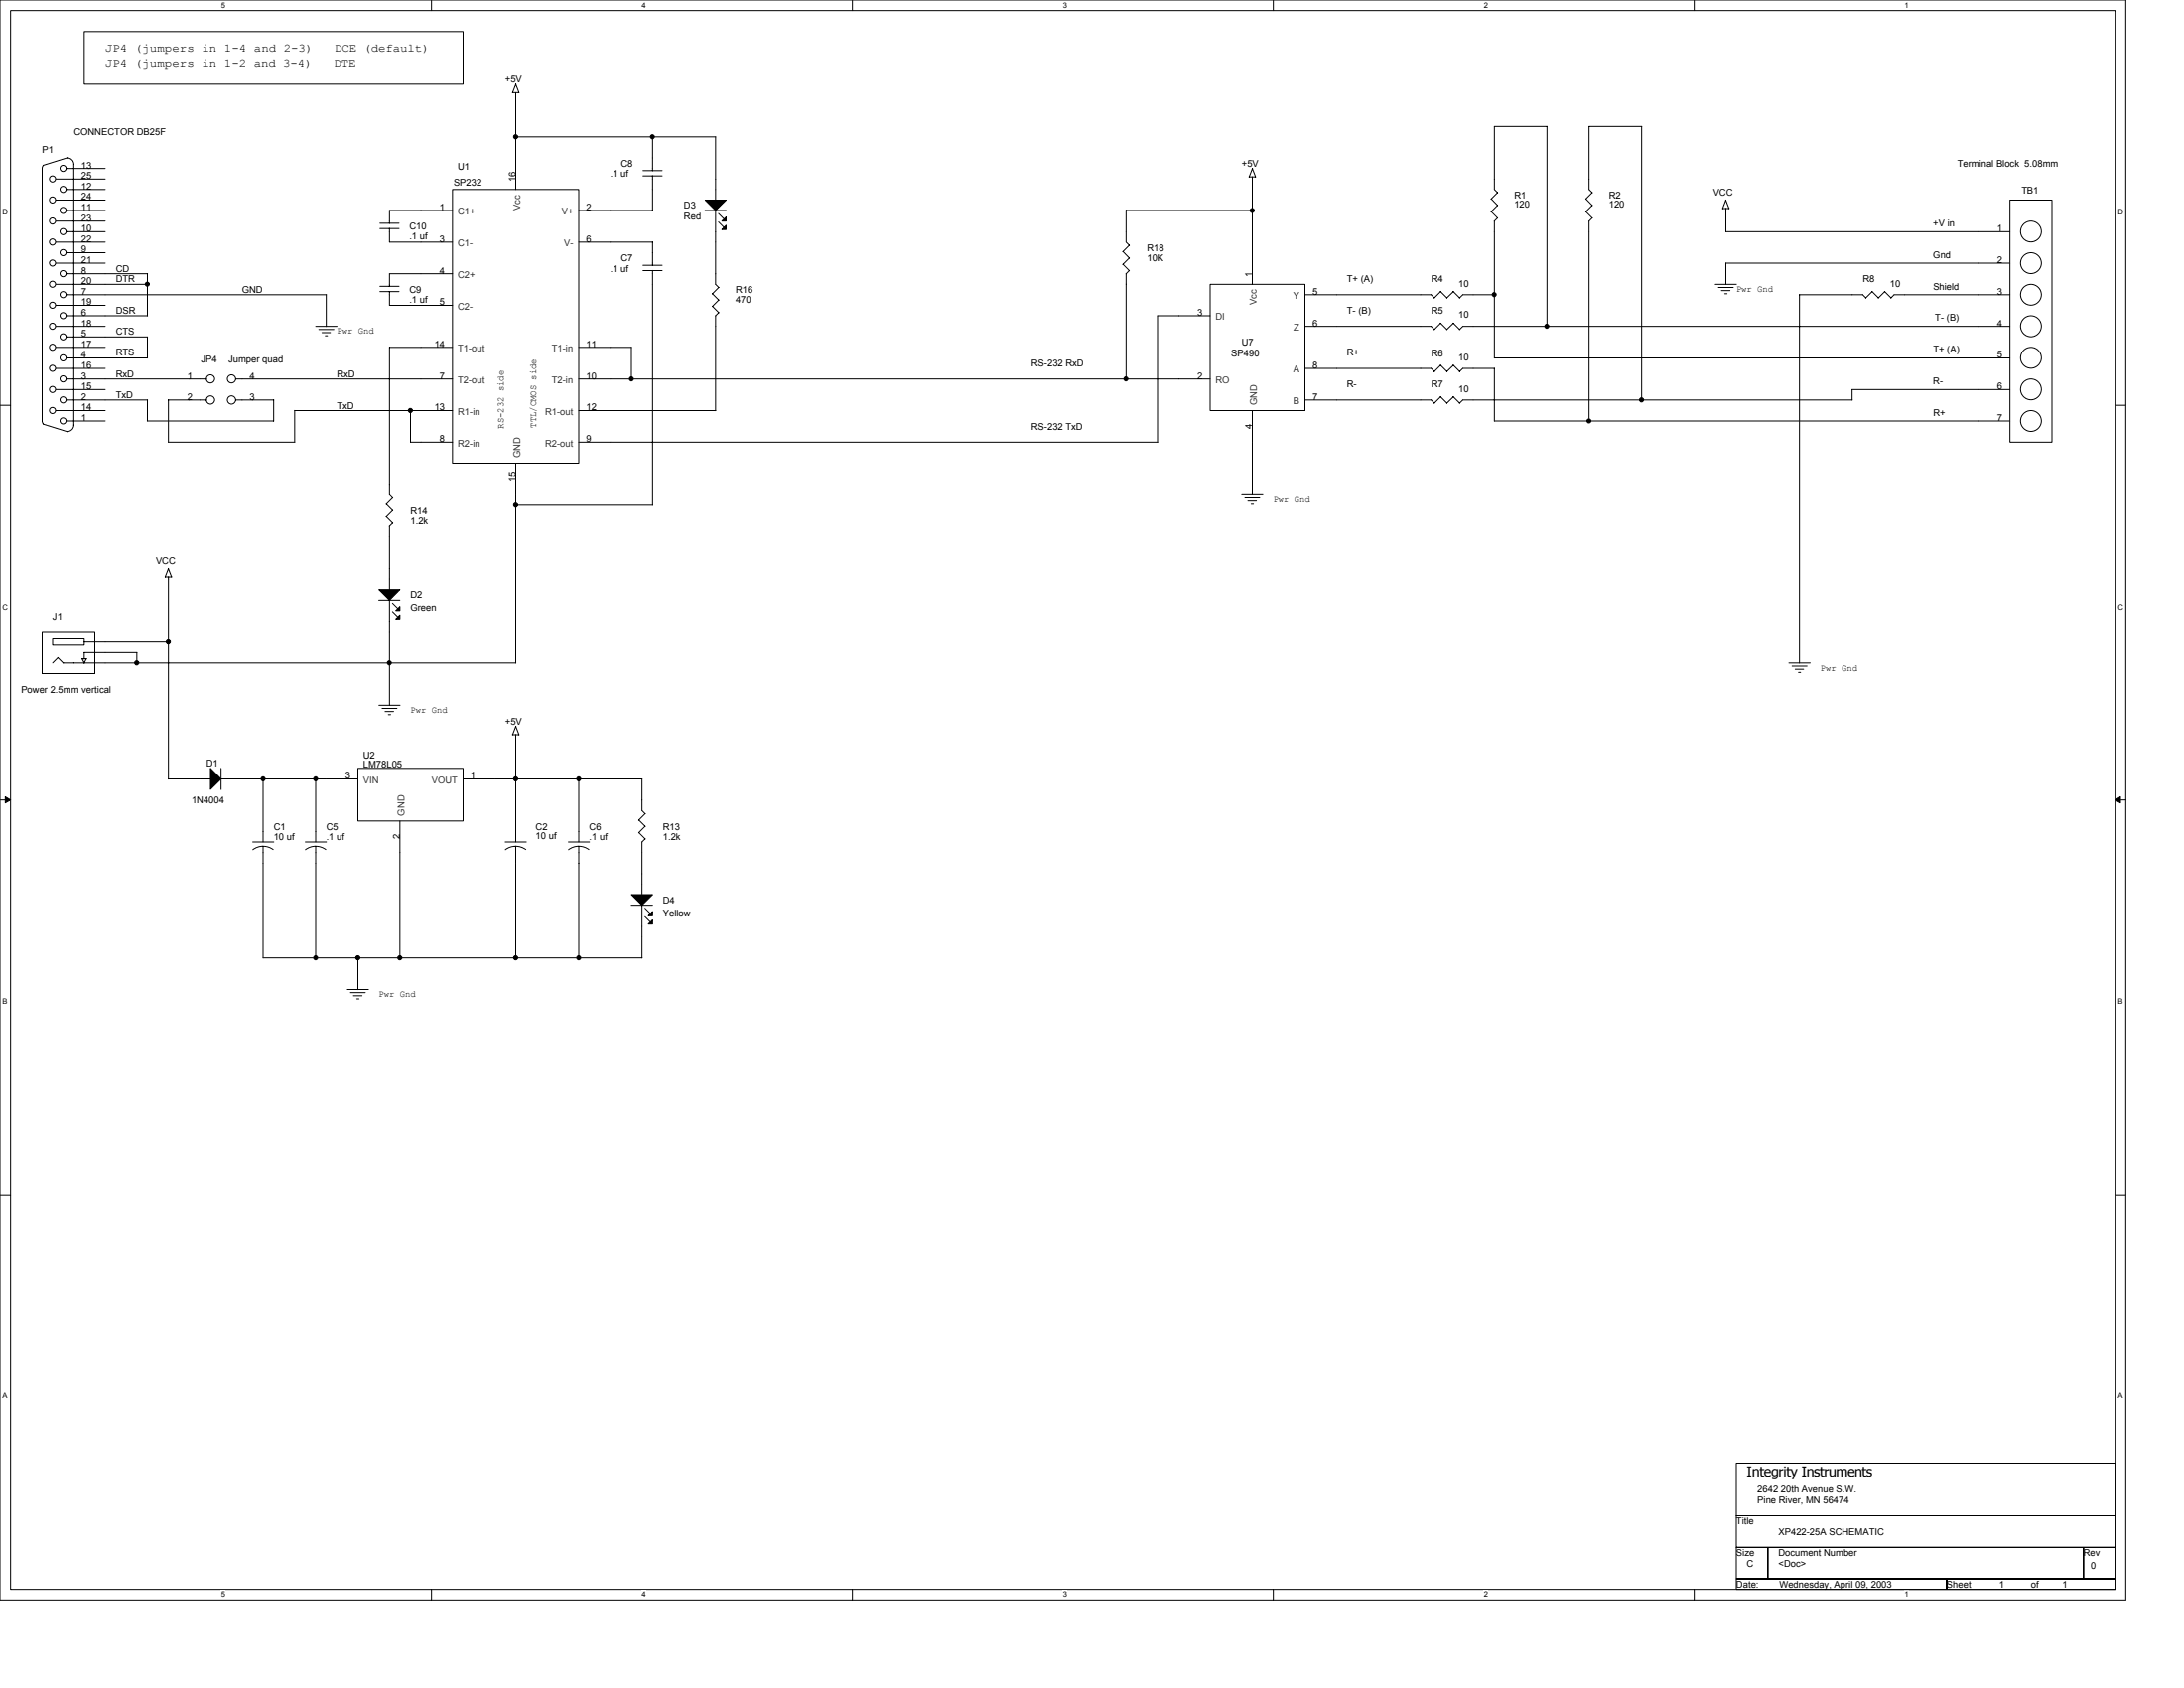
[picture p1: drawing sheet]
<svg xmlns="http://www.w3.org/2000/svg" width="279mm" height="216mm" viewBox="0 0 279 216" stroke-linecap="round" stroke-linejoin="round" font-family="sans-serif">
<path d="M0 0h271.9v204.6h-271.9zM1.4 1.4h269.2v201.9h-269.2z" fill="none" stroke="#000" stroke-width=".13"/>
<g fill="#fff">
<path d="M28.3 .1h.5v1.1h-.5z"/>
<path d="M28.3 203.4h.5v1.1h-.5z"/>
</g>
<path d="M55.2 0v1.4M55.2 203.3v1.3" fill="none" stroke="#000" stroke-width=".13"/>
<g fill="#fff">
<path d="M82.1 .1h.6v1.1h-.6z"/>
<path d="M82.1 203.4h.6v1.1h-.6z"/>
</g>
<path d="M109.1 0v1.4M109.1 203.3v1.3" fill="none" stroke="#000" stroke-width=".13"/>
<g fill="#fff">
<path d="M136 .1h.5v1.1h-.5z"/>
<path d="M136 203.4h.5v1.1h-.5z"/>
</g>
<path d="M162.9 0v1.4M162.9 203.3v1.3" fill="none" stroke="#000" stroke-width=".13"/>
<g fill="#fff">
<path d="M189.8 .1h.6v1.1h-.6z"/>
<path d="M189.8 203.4h.6v1.1h-.6z"/>
</g>
<path d="M216.7 0v1.4M216.7 203.3v1.3" fill="none" stroke="#000" stroke-width=".13"/>
<g fill="#fff">
<path d="M243.7 .1h.5v1.1h-.5z"/>
<path d="M243.7 203.4h.5v1.1h-.5z"/>
<path d="M.3 26.6h.7v1h-.7z"/>
<path d="M270.9 26.6h.7v1h-.7z"/>
<path d="M.3 77.1h.7v1h-.7z"/>
<path d="M270.9 77.1h.7v1h-.7z"/>
</g>
<path d="M0 51.8h1.4M270.6 51.8h1.3" fill="none" stroke="#000" stroke-width=".13"/>
<g fill="#fff">
<path d="M.3 127.6h.7v1h-.7z"/>
<path d="M270.9 127.6h.7v1h-.7z"/>
</g>
<path d="M0 102.3h1.4M270.6 102.3h1.3" fill="none" stroke="#000" stroke-width=".13"/>
<path d="M.7 101.9l.7 .4-.7 .4zM270.6 102.3l.7-.4v.8z" fill="#000" stroke="#000" stroke-width=".13"/>
<g fill="#fff">
<path d="M.3 178h.7v1.1h-.7z"/>
<path d="M270.9 178h.7v1.1h-.7z"/>
</g>
<g fill="none" stroke="#000" stroke-width=".13">
<path d="M10.8 4h48.4v6.8h-48.4zM66 11.9v12.3M66 10.8l.4 1.1M66 17.5h25.6M66 10.8l-.4 1.1h.8M83.5 17.5v4.3M91.5 17.5v8.1M197.9 16.2v25.6M197.9 16.2h-6.7v8l.4 .5M5.5 21.2l-.1 .3v32.3M7.1 36.4h11.8M7.1 33.7h6.4"/>
<path d="M7.1 22.9h6.4M7.1 25.6h6.4M7.1 28.3h6.4M7.1 31h6.4M7.1 39.1h6.4M8.5 37.7h33.3l-.1 4.1M8.5 26.9h5M8.5 29.6h5M8.5 21.5h5M8.5 24.2h5M8.5 32.3h5M8.5 35h10.4"/>
<path d="M8.6 20.2a.83 .83 0 0 1 .8 .8M8.6 20.2l-3.1 .9M9.4 21v33.4M18.9 35v5.4M48.6 29.2h2.5M48.6 28.6h2.5M48.6 37.3h2.5M48.6 36.6h2.5M49.8 29.2v1.8h8.1M49.8 37.3v1.8h8.1M57.9 24.2h16.1v35h-16.1zM57.9 26.9h-8.1v1.7"/>
<path d="M57.9 35h-8.1v1.6M74 26.9h9.5M74 31h9.5M82.3 34.6h2.4M82.3 33.9h2.4M82.3 22.5h2.4M82.3 21.8h2.4M83.5 22.5v4.4M83.5 31v3M83.5 34.6v30M90.2 26.9h2.7M91.1 37.6l.9 .8"/>
<path d="M91.1 39.2l.9 .8M91.5 26.9v9.5l.5 .4M91.9 27.3l.7 .7M91.9 28.4l.7 .7M91.9 36.8l-.8 .8M91.9 38.4l-.8 .8M91.9 40l-.4 .4M143.7 32.2l.8 .8M143.7 33.8l.8 .8M144.1 26.9h16.1M144.1 26.9v4.1l.4 .4M144.5 31.4l-.9 .8"/>
<path d="M144.5 33l-.9 .8M144.5 34.6l-.5 .4 .1 13.5M154.8 36.4h12.1v16.1h-12.1zM160.2 22.6v13.8M160.2 21.5l-.4 1.1h.8l-.4-1.1M166.9 37.7h16.2M183.1 37.7l.4 .4M184.3 37.3l.8 .8M184.3 37.3l-.8 .8M185.9 37.3l.8 .8M185.9 37.3l-.8 .8M190.8 25.4l.8 .9"/>
<path d="M190.8 27.1l.8 .8M191.2 37.7h-4.1l-.4 .4M191.6 24.6l-.8 .9M191.6 26.3l-.8 .8M191.6 27.9l-.4 .4v17.5M202.9 25.4l.8 .9M202.9 27.1l.8 .8M203.3 28.3v25.6M203.7 24.6l-.8 .9M203.7 26.3l-.8 .8M203.7 27.9l-.4 .4M203.7 24.7l-.4-.5v-8h6.7v35"/>
<path d="M219.4 36.4h2.7M219.8 36.8h1.9M220.2 37.2h1.1M220.6 37.6h.3M220.8 25.6l.4 1.1h-.8M220.8 25.6l-.4 1.1M220.8 26.7v3M220.8 29.6h36.3M238.7 38.1l-.4-.4h-8.1v47.1M239.5 37.3l.8 .8M239.5 37.3l-.8 .8M241.1 37.3l.8 .8"/>
<path d="M241.1 37.3l-.8 .8M257.1 25.6h5.4v31h-5.4zM257.1 33.7h-36.3v2.7M257.1 37.7h-14.8l-.4 .4M5.4 53.8l.1 .4M5.5 54.3l3.1 .9M7.1 41.7h6.4M7.1 47.1h6.4M7.1 49.8h6.4M7.1 44.4h6.4M7.1 52.5h6.4M8.5 40.4h10.4"/>
<path d="M8.5 48.5h17.9M8.5 51.2h10.4M8.5 45.8h10.4M8.5 53.8h5M8.5 43.1h10.4M9.4 54.4a.84 .84 0 0 1-.8 .8M18.8 53.8h16.2M18.9 43.1v2.7M18.9 51.1v2.7M21.5 51.2h4.9M21.5 51.2v5.4M21.5 56.6h16.2"/>
<path d="M30.2 48.5h27.7M30.2 51.2h4.8v2.7M37.7 52.5h20.2M37.7 52.5v4.1M40.4 41.7h2.7M40.8 42.1h1.9M41.2 42.5h1.1M41.6 42.9h.3M52.5 56.6h5.4M52.5 52.5v4.1M57.9 44.4h-8.1v18.9l.4 .4M66 59.2v25.6"/>
<path d="M74 48.5h80.8M74 44.4h6.8M74 52.5h17.6M74 56.6h74.1M80.8 44.4v4.1M91.5 40.4v12.1M154.8 40.4h-6.7v16.2M160.2 52.5v10.8M166.9 41.7h16.2M166.9 51.2h16.2M166.9 47.1h16.2M183.1 41.7l.4 .4"/>
<path d="M183.1 51.1l.4 .5M184.3 41.3l.8 .8M184.3 46.7l.8 .8M184.3 50.7l.8 .9M184.3 41.3l-.8 .9M184.3 46.7l-.8 .8-.4-.4M184.3 50.8l-.8 .8M185.9 46.7l.8 .8 .4-.4h4.1M185.9 41.3l.8 .8M185.9 50.7l.8 .9M185.9 41.3l-.8 .9M185.9 46.7l-.8 .8"/>
<path d="M185.9 50.8l-.8 .8M191.2 45.8h65.9M191.2 53.8h65.9M191.2 47.1v6.8M236.9 49.8h20.2M236.9 49.8v1.4M237 51.2h-49.9l-.4 .4M257.1 41.7h-70l-.4 .5M21.1 73.8h.9M21.5 72.7l.4 1.1M21.5 72.7l-.4 1.1M21.5 73.8v25.9"/>
<path d="M48.5 76.8h2.7M49.4 64.5l.8 .8M49.4 66.1l.8 .8M49.8 67.3v8.1M49.8 76.8v13.4M50.2 77.1l.7 .7M50.2 78.2l.7 .7M50.2 63.7l-.8 .8M50.2 65.3l-.8 .8M50.2 66.9l-.4 .4M66 64.6h17.5M158.9 63.3h2.7"/>
<path d="M159.3 63.7h1.9M159.6 64.1h1.1M160.1 64.5h.3M5.4 80.8h6.7v5.4h-6.7zM6.7 81.7h4.1v.8h-4.1zM7.4 84.1l.7 .7M7.4 84.1l-.7 .7M8.1 84.8h57.9M10.8 82.1h10.8M11 84.3l-.2 .5M11.1 84.3h-.6l.3 .5M17.5 83.5v1.3"/>
<path d="M17.5 83.5h-6.7v.8M21.5 99.6h5.4M28.3 98.3v2.7M28.3 99.6h17.5M33.7 99.6v8.1M40.4 99.6v8.1M45.8 98.3h13.4v6.7h-13.4zM48.5 90.2h2.7M48.9 90.6h1.9M49.3 91h1.1M49.7 91.4h.3M59.2 99.6h22.9v4.1l.4 .4"/>
<path d="M66 92.9l.4 1.1M66 94v13.7M66 92.9l-.4 1.1h.8M74 99.6v8.1M228.9 84.8h2.7M229.3 85.2h1.9M229.7 85.6h1M230.1 86h.3M32.3 107.7h2.7M33.7 108.2v14.3h48.4v-6.7M34.9 108.7a2.15 2.15 0 0 0-1.3-.5 2.08 2.08 0 0 0-1.3 .5M39.1 107.7h2.7"/>
<path d="M40.4 108.2v14.3M41.7 108.7a2.15 2.15 0 0 0-1.3-.5 2.08 2.08 0 0 0-1.3 .5M51.2 105v17.5M64.6 107.7h2.7M66 108.2v14.3M67.3 108.7a2.19 2.19 0 0 0-1.4-.5h.1a2.14 2.14 0 0 0-1.4 .5M72.7 107.7h2.7M74 108.2v14.3M75.3 108.7a2.15 2.15 0 0 0-1.3-.5 2.08 2.08 0 0 0-1.3 .5M80.8 115.8h2.7M81.7 104.9l.8 .8M81.7 106.5l.8 .8"/>
<path d="M82.1 107.7v6.7M82.5 116.2l.7 .7M82.5 117.2l.7 .7M82.5 104.1l-.8 .8M82.5 105.7l-.8 .8M82.5 107.3l-.4 .4M44.4 126.6h2.7M44.8 127h1.9M45.2 127.4h1.1M45.6 127.8h.3M45.8 122.5v4.1M0 152.8h1.4"/>
<path d="M270.6 152.8h1.3M222.1 197.9h4.1v4h-4.1zM222.1 187.1h48.5v6.8h-48.5zM222.1 193.9h48.5v4h-48.5zM226.2 197.9h40.4v4h-40.4zM266.6 197.9h4v4h-4zM222.1 201.9h26.9v1.4h-26.9zM249 201.9h21.6v1.4h-21.6z"/>
<circle cx="6.7" cy="25.6" r=".39"/>
<circle cx="6.7" cy="33.6" r=".39"/>
<circle cx="6.7" cy="36.4" r=".39"/>
<circle cx="6.7" cy="28.3" r=".39"/>
<circle cx="6.7" cy="22.9" r=".39"/>
<circle cx="6.7" cy="31" r=".39"/>
<circle cx="6.7" cy="39" r=".39"/>
<circle cx="8.1" cy="29.6" r=".39"/>
<circle cx="8.1" cy="37.7" r=".39"/>
<circle cx="8.1" cy="21.5" r=".39"/>
<circle cx="8.1" cy="35" r=".39"/>
<circle cx="8.1" cy="26.9" r=".39"/>
<circle cx="8.1" cy="24.2" r=".39"/>
<circle cx="8.1" cy="32.3" r=".39"/>
<circle cx="259.8" cy="29.6" r="1.33"/>
<circle cx="259.8" cy="37.7" r="1.33"/>
<circle cx="259.8" cy="33.7" r="1.33"/>
<circle cx="6.7" cy="47.1" r=".39"/>
<circle cx="6.7" cy="52.5" r=".39"/>
<circle cx="6.7" cy="41.7" r=".39"/>
<circle cx="6.7" cy="49.8" r=".39"/>
<circle cx="6.7" cy="44.4" r=".39"/>
<circle cx="8.1" cy="45.8" r=".39"/>
<circle cx="8.1" cy="51.1" r=".39"/>
<circle cx="8.1" cy="53.8" r=".39"/>
<circle cx="8.1" cy="40.4" r=".39"/>
<circle cx="8.1" cy="43.1" r=".39"/>
<circle cx="8.1" cy="48.5" r=".39"/>
<circle cx="26.9" cy="51.2" r=".53"/>
<circle cx="26.9" cy="48.5" r=".52"/>
<circle cx="29.6" cy="51.2" r=".53"/>
<circle cx="29.6" cy="48.5" r=".52"/>
<circle cx="259.8" cy="41.7" r="1.34"/>
<circle cx="259.8" cy="49.8" r="1.33"/>
<circle cx="259.8" cy="53.8" r="1.33"/>
<circle cx="259.8" cy="45.8" r="1.33"/>
</g>
<g fill="#000" stroke="#000" stroke-width=".13">
<path d="M90.2 25.6h2.7l-1.4 1.3z" fill-rule="evenodd"/>
<path d="M92.4 28.3l.5-.6v.6z" fill-rule="evenodd"/>
<path d="M92.4 29.4l.5-.6v.6z" fill-rule="evenodd"/>
<path d="M48.5 75.4h2.7l-1.4 1.4z" fill-rule="evenodd"/>
<path d="M51.2 77.6v.5h-.6z" fill-rule="evenodd"/>
<path d="M50.6 79.2l.6-.6v.6z" fill-rule="evenodd"/>
<path d="M26.9 98.3l1.4 1.3-1.4 1.4z" fill-rule="evenodd"/>
<path d="M80.8 114.4h2.7l-1.4 1.4z" fill-rule="evenodd"/>
<path d="M82.9 117.1l.6-.5v.5z" fill-rule="evenodd"/>
<path d="M82.9 118.2l.6-.5v.5z" fill-rule="evenodd"/>
<circle cx="66" cy="17.5" r=".27"/>
<circle cx="83.5" cy="17.5" r=".26"/>
<circle cx="18.9" cy="36.3" r=".26"/>
<circle cx="160.2" cy="26.9" r=".26"/>
<circle cx="191.1" cy="37.7" r=".26"/>
<circle cx="52.5" cy="52.5" r=".27"/>
<circle cx="80.8" cy="48.5" r=".26"/>
<circle cx="144" cy="48.5" r=".26"/>
<circle cx="197.9" cy="41.7" r=".26"/>
<circle cx="203.3" cy="53.9" r=".26"/>
<circle cx="210" cy="51.1" r=".27"/>
<circle cx="66" cy="64.6" r=".27"/>
<circle cx="17.5" cy="84.8" r=".27"/>
<circle cx="21.5" cy="82.1" r=".27"/>
<circle cx="33.6" cy="99.6" r=".26"/>
<circle cx="40.4" cy="99.6" r=".26"/>
<circle cx="49.8" cy="84.8" r=".26"/>
<circle cx="66" cy="99.6" r=".27"/>
<circle cx="74" cy="99.6" r=".26"/>
<circle cx="40.4" cy="122.5" r=".26"/>
<circle cx="45.8" cy="122.5" r=".27"/>
<circle cx="51.1" cy="122.5" r=".27"/>
<circle cx="66" cy="122.5" r=".27"/>
<circle cx="74" cy="122.5" r=".26"/>
</g>
<text font-size="1.8" x="223.5" y="188.9">Integrity Instruments</text>
<g font-size="1.5">
<text x="13.5" y="6.6">JP4 (jumpers in 1-4 and 2-3)</text>
<text x="13.5" y="8.5">JP4 (jumpers in 1-2 and 3-4)</text>
<text x="42.7" y="8.5">DTE</text>
<text x="42.8" y="6.6">DCE (default)</text>
</g>
<g font-size="1.2">
<text x="64.6" y="10.5">+5V</text>
<text x="9.4" y="17.3">CONNECTOR DB25F</text>
<text x="5.4" y="19.6">P1</text>
<text x="10.4" y="21.5">13</text>
<text x="10.4" y="22.9">25</text>
<text x="58" y="23.7">SP232</text>
<text x="58.6" y="21.7">U1</text>
<text x="66" y="23.3" transform="rotate(-90 66 23.3)">16</text>
<text x="78.1" y="22.6">.1 uf</text>
<text x="79.4" y="21.3">C8</text>
<text x="158.9" y="21.3">+5V</text>
<text x="250.4" y="21.3">Terminal Block 5.08mm</text>
<text x="10.4" y="24.2">12</text>
<text x="10.4" y="25.6">24</text>
<text x="10.4" y="26.9">11</text>
<text x="10.4" y="28.3">23</text>
<text x="10.4" y="29.6">10</text>
<text x="52.4" y="29.4">C10</text>
<text x="56.3" y="26.9">1</text>
<text x="75" y="26.9">2</text>
<text x="87.5" y="26.7">D3</text>
<text x="87.5" y="28">Red</text>
<text x="193.7" y="25.3">R1</text>
<text x="193.7" y="26.5">120</text>
<text x="205.8" y="25.3">R2</text>
<text x="205.8" y="26.5">120</text>
<text x="219.2" y="25.1">VCC</text>
<text x="247.3" y="29">+V in</text>
<text x="255.5" y="29.6">1</text>
<text x="258.6" y="24.8">TB1</text>
<text x="10.4" y="30.9">22</text>
<text x="10.4" y="32.3">9</text>
<text x="10.4" y="33.6">21</text>
<text x="10.4" y="35">8</text>
<text x="14.8" y="34.8">CD</text>
<text x="52.4" y="30.6">.1 uf</text>
<text x="56.3" y="30.9">3</text>
<text x="56.3" y="35">4</text>
<text x="75" y="30.9">6</text>
<text x="78.1" y="34.8">.1 uf</text>
<text x="79.4" y="33.4">C7</text>
<text x="146.7" y="32.1">R18</text>
<text x="146.7" y="33.4">10K</text>
<text x="160.2" y="35.4" transform="rotate(-90 160.2 35.4)">1</text>
<text x="247.3" y="33">Gnd</text>
<text x="255.5" y="33.6">2</text>
<text x="10.4" y="36.3">20</text>
<text x="10.4" y="37.7">7</text>
<text x="10.4" y="39">19</text>
<text x="10.4" y="40.4">6</text>
<text x="10.4" y="41.7">18</text>
<text x="14.8" y="40.2">DSR</text>
<text x="14.8" y="36.1">DTR</text>
<text x="31" y="37.5">GND</text>
<text x="52.4" y="37.5">C9</text>
<text x="52.4" y="38.7">.1 uf</text>
<text x="56.3" y="39">5</text>
<text x="94.1" y="37.5">R16</text>
<text x="94.1" y="38.7">470</text>
<text x="153.2" y="40.4">3</text>
<text x="167.9" y="37.7">5</text>
<text x="167.9" y="41.7">6</text>
<text x="172.3" y="36.1">T+ (A)</text>
<text x="172.3" y="40.2">T- (B)</text>
<text x="183.1" y="40.2">R5</text>
<text x="183.1" y="36.1">R4</text>
<text x="186.6" y="40.7">10</text>
<text x="186.6" y="36.6">10</text>
<text x="222.1" y="37.3">Pwr Gnd</text>
<text x="238.3" y="36.1">R8</text>
<text x="241.8" y="36.6">10</text>
<text x="247.3" y="37.1">Shield</text>
<text x="247.6" y="41">T- (B)</text>
<text x="255.5" y="37.7">3</text>
<text x="255.5" y="41.7">4</text>
<text x="10.4" y="43.1">5</text>
<text x="10.4" y="44.4">17</text>
<text x="10.4" y="45.8">4</text>
<text x="10.4" y="47.1">16</text>
<text x="14.8" y="45.5">RTS</text>
<text x="14.8" y="42.8">CTS</text>
<text x="25.7" y="46.3">JP4</text>
<text x="29.2" y="46.3">Jumper quad</text>
<text x="43.1" y="42.7">Pwr Gnd</text>
<text x="55.6" y="44.4">14</text>
<text x="75" y="44.4">11</text>
<text x="131.9" y="46.9">RS-232 RxD</text>
<text x="157.5" y="45.5">SP490</text>
<text x="158.9" y="44.2">U7</text>
<text x="167.9" y="47.1">8</text>
<text x="172.3" y="45.5">R+</text>
<text x="183.1" y="45.5">R6</text>
<text x="186.6" y="46.1">10</text>
<text x="247.3" y="45.1">T+ (A)</text>
<text x="255.5" y="45.8">5</text>
<text x="10.4" y="48.5">3</text>
<text x="10.4" y="49.8">15</text>
<text x="10.4" y="51.1">2</text>
<text x="10.4" y="52.5">14</text>
<text x="10.4" y="53.8">1</text>
<text x="14.8" y="50.9">TxD</text>
<text x="14.8" y="48.2">RxD</text>
<text x="24" y="48.5">1</text>
<text x="24" y="51.1">2</text>
<text x="31.9" y="51.1">3</text>
<text x="31.9" y="48.5">4</text>
<text x="43.1" y="48.2">RxD</text>
<text x="43.1" y="52.3">TxD</text>
<text x="55.6" y="52.5">13</text>
<text x="56.3" y="48.5">7</text>
<text x="75" y="48.5">10</text>
<text x="75" y="52.5">12</text>
<text x="153.2" y="48.5">2</text>
<text x="167.9" y="51.1">7</text>
<text x="172.3" y="49.6">R-</text>
<text x="183.1" y="49.6">R7</text>
<text x="186.6" y="50.1">10</text>
<text x="247.3" y="49.2">R-</text>
<text x="247.3" y="53.2">R+</text>
<text x="255.5" y="49.8">6</text>
<text x="255.5" y="53.8">7</text>
<text x="56.3" y="56.5">8</text>
<text x="64.5" y="54.8" transform="rotate(-90 64.5 54.8)">RS-232 side</text>
<text x="68.6" y="54.7" transform="rotate(-90 68.6 54.7)">TTL/CMOS side</text>
<text x="75" y="56.5">9</text>
<text x="131.9" y="54.9">RS-232 TxD</text>
<text x="160.2" y="54.9" transform="rotate(-90 160.2 54.9)">4</text>
<text x="52.5" y="65.7">R14</text>
<text x="66" y="61.6" transform="rotate(-90 66 61.6)">15</text>
<text x="162.9" y="64.3">Pwr Gnd</text>
<text x="52.5" y="67.1">1.2k</text>
<text x="19.9" y="72.2">VCC</text>
<text x="52.5" y="76.5">D2</text>
<text x="6.7" y="79.2">J1</text>
<text x="52.5" y="78.1">Green</text>
<text x="2.7" y="88.6">Power 2.5mm vertical</text>
<text x="232.9" y="85.8">Pwr Gnd</text>
<text x="52.5" y="91.2">Pwr Gnd</text>
<text x="64.6" y="92.6">+5V</text>
<text x="26.4" y="98">D1</text>
<text x="44.2" y="99.6">3</text>
<text x="46.5" y="97">U2</text>
<text x="46.5" y="98.2">LM78L05</text>
<text x="60.2" y="99.6">1</text>
<text x="24.5" y="102.7">1N4004</text>
<text x="35" y="106.1">C1</text>
<text x="35" y="107.5">10 uf</text>
<text x="41.7" y="106.1">C5</text>
<text x="41.7" y="107.5">.1 uf</text>
<text x="51.1" y="107.4" transform="rotate(-90 51.1 107.4)">2</text>
<text x="68.5" y="106.1">C2</text>
<text x="68.5" y="107.3">10 uf</text>
<text x="75.4" y="106.1">C6</text>
<text x="75.4" y="107.5">.1 uf</text>
<text x="84.8" y="106.1">R13</text>
<text x="84.8" y="107.5">1.2k</text>
<text x="84.8" y="115.5">D4</text>
<text x="84.8" y="117.2">Yellow</text>
<text x="48.5" y="127.5">Pwr Gnd</text>
<text x="224.8" y="190.9">2642 20th Avenue S.W.</text>
<text x="222.1" y="195">Title</text>
<text x="224.8" y="192.3">Pine River, MN 56474</text>
<text x="227.5" y="196.3">XP422-25A SCHEMATIC</text>
<text x="222.1" y="199">Size</text>
<text x="222.1" y="203">Date:</text>
<text x="223.5" y="200.3">C</text>
<text x="227.5" y="199">Document Number</text>
<text x="227.5" y="200.3">&lt;Doc&gt;</text>
<text x="227.6" y="203">Wednesday, April 09, 2003</text>
<text x="249" y="203">Sheet</text>
<text x="255.8" y="203">1</text>
<text x="259.8" y="203">of</text>
<text x="263.9" y="203">1</text>
<text x="266.5" y="199">Rev</text>
<text x="267.5" y="200.6">0</text>
</g>
<g font-size="1.2" fill="#333">
<text x="58.6" y="27.5">C1+</text>
<text x="66.5" y="26.9" transform="rotate(-90 66.5 26.9)">Vcc</text>
<text x="71.9" y="27.5">V+</text>
<text x="58.6" y="35.6">C2+</text>
<text x="58.6" y="31.5">C1-</text>
<text x="72.2" y="31.5">V-</text>
<text x="58.6" y="39.6">C2-</text>
<text x="155.5" y="40.9">DI</text>
<text x="160.8" y="39" transform="rotate(-90 160.8 39)">Vcc</text>
<text x="165.5" y="38.2">Y</text>
<text x="58.6" y="45">T1-out</text>
<text x="70.6" y="45">T1-in</text>
<text x="165.5" y="47.7">A</text>
<text x="165.5" y="42.3">Z</text>
<text x="58.6" y="49">T2-out</text>
<text x="58.6" y="53.1">R1-in</text>
<text x="69.7" y="53.1">R1-out</text>
<text x="70.6" y="49">T2-in</text>
<text x="155.5" y="49">RO</text>
<text x="160.8" y="51.8" transform="rotate(-90 160.8 51.8)">GND</text>
<text x="165.5" y="51.7">B</text>
<text x="58.6" y="57.1">R2-in</text>
<text x="66.5" y="58.6" transform="rotate(-90 66.5 58.6)">GND</text>
<text x="69.7" y="57.1">R2-out</text>
<text x="46.5" y="100.2">VIN</text>
<text x="55.2" y="100.2">VOUT</text>
<text x="51.7" y="104.3" transform="rotate(-90 51.7 104.3)">GND</text>
</g>
<g font-size="1">
<text x="28.3" y="1">5</text>
<text x="82.1" y="1">4</text>
<text x="136" y="1">3</text>
<text x="189.8" y="1">2</text>
<text x="243.7" y="1">1</text>
<text x=".3" y="27.4">D</text>
<text x="270.9" y="27.4">D</text>
<text x=".3" y="77.9">C</text>
<text x="270.9" y="77.9">C</text>
<text x=".3" y="128.4">B</text>
<text x="270.9" y="128.4">B</text>
<text x=".3" y="178.9">A</text>
<text x="270.9" y="178.9">A</text>
<text x="28.3" y="204.3">5</text>
<text x="82.1" y="204.3">4</text>
<text x="136" y="204.3">3</text>
<text x="189.8" y="204.3">2</text>
<text x="243.7" y="204.3">1</text>
</g>
</svg>
